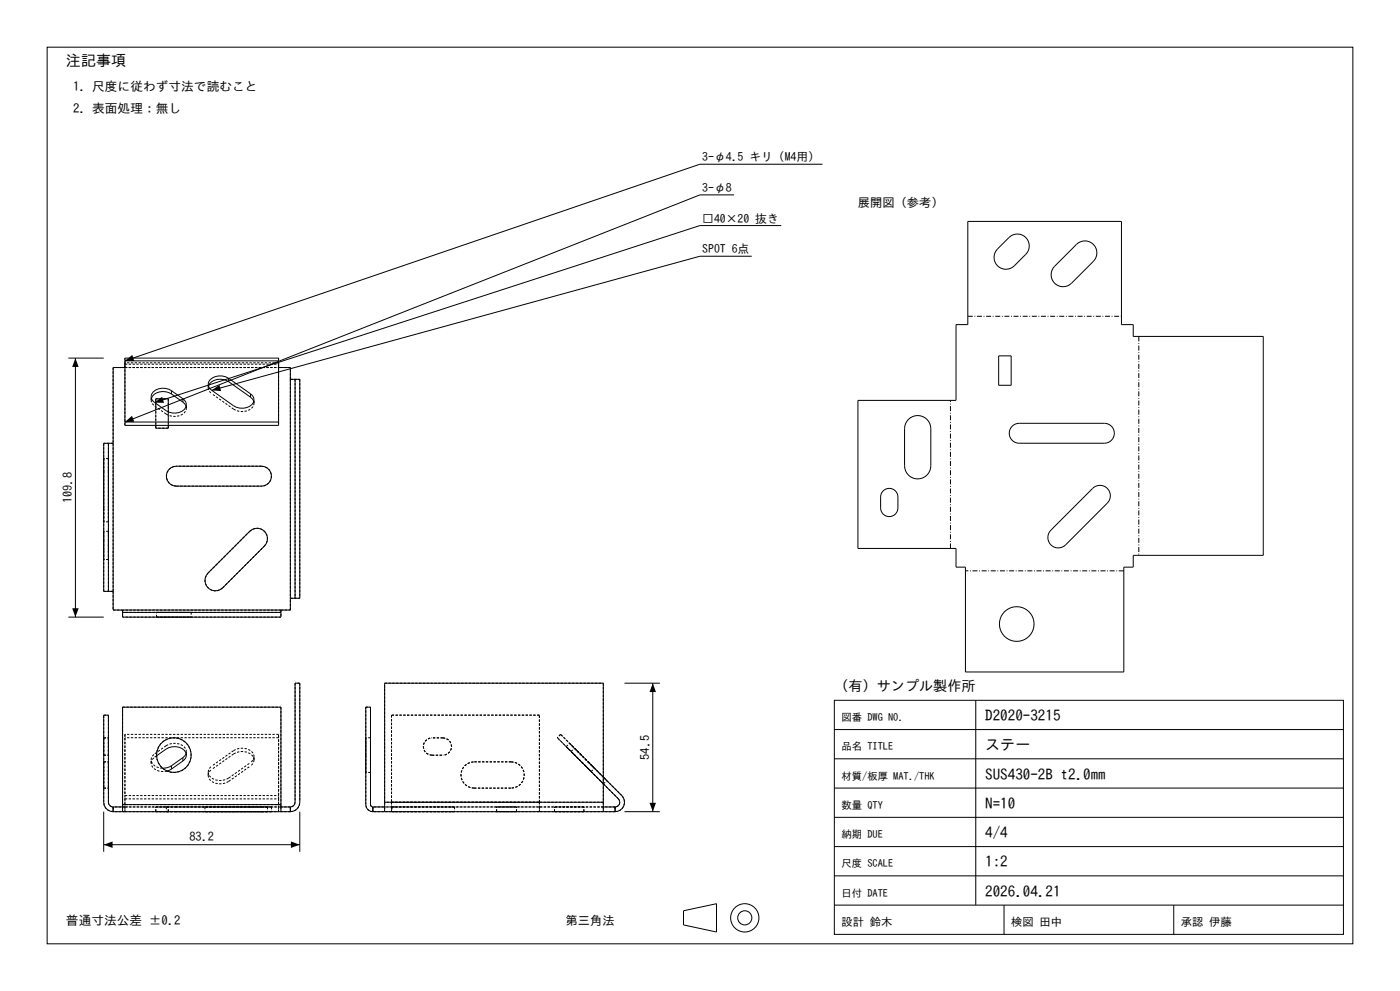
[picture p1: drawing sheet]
<svg xmlns="http://www.w3.org/2000/svg" width="420mm" height="297mm" viewBox="0 0 420 297" stroke-linecap="round" stroke-linejoin="round" font-family="sans-serif">
<g fill="none" stroke="#000" stroke-width=".3">
<path d="M14.1 14.1h391.8v268.8h-391.8zM220.2 58.4h-10.2l-172.5 68.1h46.1M246.7 49.2h-36.7l-172.5 58.9M225.5 76.8h-15.5l-146.5 40.2M234.4 67.6h-24.4l-163.6 53M290.3 66.4h46.1v30.9h3.6v3.5h39v65.6h-39v3.6h-2.9v31.4h-47.5v-31.4h-2.8v-5.6h-29.4v-44.4h29.4v-22.7h3.5zM302.7 71.2a3.6 3.6 0 0 1 5 0 3.6 3.6 0 0 1 0 5l-3.4 3.5a3.6 3.6 0 0 1-5 0 3.6 3.6 0 0 1 0-5.1zM322.9 73.2a3.6 3.6 0 0 1 5.1 0 3.6 3.6 0 0 1 0 5.1l-6.5 6.6a3.6 3.6 0 0 1-5.1 0 3.6 3.6 0 0 1 0-5.1zM20.5 107.3h10.6M22.6 107.3v77.7M37.5 108.1v-.8h46.1v.8M37.5 110.1h-3.6v72.7h53.2v-72.7h-3.5"/>
<path d="M37.5 108.1h46.1M37.5 108.1v19.4h46.1v-19.4M51.4 117.1a4 4 0 0 0-6 1.4 2.07 2.07 0 0 0 1 2.1M51.4 118.1a4.1 4.1 0 0 0-6 1.3M51.4 117.1v1M51.4 117.1l3.5 2.4M51.4 118.1l3.5 2.4M54.9 119.5a2.08 2.08 0 0 1 1 2 2.08 2.08 0 0 1-1.3 1.7 4.7 4.7 0 0 1-4.8-.1l-3.4-2.5M54.9 119.5v1M63.5 117l6.6 4.6a4.1 4.1 0 0 0 6.1-1.4 2.08 2.08 0 0 0-1.1-2.2M68.6 113.4a4.1 4.1 0 0 0-6.1 1.4 2.08 2.08 0 0 0 1 2.2M68.6 114.4a4.2 4.2 0 0 0-6.1 1.3"/>
<path d="M68.6 113.4l6.5 4.6M68.6 114.4l6.5 4.6M68.6 113.4v1M75.1 119l1 1.3M75.1 118v1M87.1 113.7h1.4M88.5 113.7h1.4v65.6h-1.4M88.5 113.7v65.6M299.6 106.7h3.8v8.8h-3.8zM32.5 132.9h1.4M32.5 132.9h-1.4v44.3h1.4M32.5 132.9v44.3"/>
<path d="M46.7 120.9v-1.4h3.8v3.9M46.7 127.5v.8h3.8v-.8M54.9 120.5l.9 1.3M272.5 125.7a3.9 3.9 0 0 1 4.3-.9 3.9 3.9 0 0 1 2.4 3.7v11.1a3.9 3.9 0 0 1-3.9 3.9 3.9 3.9 0 0 1-3.9-3.9v-11.1a3.9 3.9 0 0 1 1.1-2.8zM303.6 127.7a2.99 2.99 0 0 1 2.2-.8h25.5a2.99 2.99 0 0 1 3 2.9 2.99 2.99 0 0 1-3 3h-25.5a2.99 2.99 0 0 1-2.8-1.8 2.99 2.99 0 0 1 .6-3.3zM50.6 140.8l.7-.6 1.6-.5h25.5a2.99 2.99 0 0 1 3 3 2.99 2.99 0 0 1-3 3h-25.5a2.99 2.99 0 0 1-2.7-1.7 2.99 2.99 0 0 1 .4-3.2zM74.9 159.2a3.1 3.1 0 0 1 4.4 0 3.1 3.1 0 0 1 0 4.4l-12.5 12.6a3.1 3.1 0 0 1-4.4 0 3.1 3.1 0 0 1 0-4.4zM264.9 147.1a2.59 2.59 0 0 1 2.9-.5 2.59 2.59 0 0 1 1.6 2.4v3.2a2.59 2.59 0 0 1-2.6 2.6 2.59 2.59 0 0 1-2.6-2.6v-3.8zM327.8 146.4a3.1 3.1 0 0 1 4.4 0 3.1 3.1 0 0 1 0 4.4l-12.5 12.5a3.1 3.1 0 0 1-4.4 0 3.1 3.1 0 0 1 0-4.4zM32.5 177.2h1.4M87.1 179.3h1.4M20.5 185h10.6"/>
<path d="M36.8 182.8v.7M36.8 183.5v1.5h47.5v-1.5M36.8 183.5h47.5M84.3 182.8v.7M187.3 204.8h10.6M195.8 204.8v38.5M250.3 209.9h152.7v70.1h-152.7zM250.3 218.6h152.7M292.7 209.9v61.4M47 226.5a7.3 7.3 0 0 1 5.7-2.7 2.78 2.78 0 0 1 3.1 3l-.9 1.3M51.4 229.5l-1.2 .6-1.4 .1M51.4 230.5l-1.3 .6"/>
<path d="M51.4 229.5v1M54.9 227.1l-3.5 2.4M54.9 228.1l-3.5 2.4M54.9 227.1v1M55.8 225.8l-.9 1.3M181 232.9l5.5 5.5a2.83 2.83 0 0 1 .6 3.1 2.83 2.83 0 0 1-2.6 1.8M181 234.9l4.5 4.5a1.41 1.41 0 0 1 .3 1.6 1.41 1.41 0 0 1-1.3 .8M250.3 236.2h152.7M250.3 227.4h152.7M31.1 243.3v12M31.1 253.2h58.8M33.9 241.8a1.41 1.41 0 0 1-1.4-1.4v-26.1h-1.4v26.1a2.83 2.83 0 0 0 2.8 2.9"/>
<path d="M33.9 243.3h53.2M33.9 241.8h2.9M33.9 241.8v1.5M36.8 241.1v2.2M36.8 241.1h47.5M36.8 241.1v-29.2h47.5v29.2M84.3 241.1v2.2M84.3 241.8h2.8M87.1 241.8a1.41 1.41 0 0 0 1.4-1.4v-35.6h1.4v35.6a2.83 2.83 0 0 1-2.8 2.9M87.1 241.8v1.5M89.9 243.3v12M111.9 241.8l-.7-.3-.1-.4v-29.2h-1.4v29.2a2.12 2.12 0 0 0 2.2 2.2"/>
<path d="M111.9 243.3h72.6M111.9 241.8h3.5M111.9 241.8v1.5M115.4 240.4v2.9M115.4 240.4v-35.6h65.6v35.6M115.4 240.4h65.6M181 240.4v2.9M181 241.8h3.5M184.5 241.8v1.5M187.3 243.3h10.6M250.3 253.7h152.7M250.3 245h152.7"/>
<path d="M205.1 273l9.8-2.2v8.5l-9.8-2.1zM250.3 271.3h152.7M250.3 262.5h152.7M301.2 271.3v8.7M352.1 271.3v8.7"/>
<circle cx="305" cy="187" r="5.2"/>
<circle cx="52.2" cy="226.3" r="5.2"/>
<circle cx="223.4" cy="275.1" r="4.2"/>
<circle cx="223.4" cy="275.1" r="2.12"/>
</g>
<g fill="none" stroke="#000" stroke-width=".3" stroke-dasharray=".7 .4" stroke-linecap="butt">
<path d="M33.9 110.1v22.8M37.5 110.1h46.1M37.5 110.1h-3.6M37.5 110.1v-2.8M37.5 109.1h46.1M37.5 109.1v-.4M37.5 108.7v1.4M45.3 119.9a2.22 2.22 0 0 0 1.1 1.7M45.3 119.9v-1M45.4 119.4l-.1 .5M46.7 119.5h3.8M50.5 119.5v8.8"/>
<path d="M62.5 116.2a2.24 2.24 0 0 0 1 1.8M62.5 116.2v-1M62.5 115.7v.5M83.6 110.1v-2.8M83.6 109.1v-.4M83.6 108.7v1.4M83.6 109.1v18.4M83.6 108.7h-46.1M87.1 113.7v65.6M87.1 113.7v-3.6M87.1 110.1h-3.5M87.1 113.7h2.8"/>
<path d="M88.5 113.7v65.6M89.9 113.7v65.6M31.1 137.4v3.9M32.5 137.4v3.9M32.5 137.4h-1.4M33.9 132.9h-2.8M37.5 127.5v-18.4M46.7 128.3v-8.8M46.7 127.5v-6.6M49.8 124.1l-3.4-2.5M49.8 124.1a4 4 0 0 0 6.1-1.4v-.4M50.5 128.3h-3.8"/>
<path d="M50.5 123.4v4.1M55.9 122.3l-.1-.5M55.9 122.3v-1M70.1 122.6l-6.6-4.6M70.1 122.6a4.1 4.1 0 0 0 6.1-1.4v-.4M76.2 120.8l-.1-.5M76.2 120.8v-1M78.4 139.7h-25.5M78.4 139.7a2.99 2.99 0 0 1 3 3 2.99 2.99 0 0 1-3 3M31.1 141.3v11.2M31.1 152.5v3.9M31.1 156.4v-3.9"/>
<path d="M31.1 152.5v-11.2M31.1 141.3v-3.9M31.1 159.2v2.6M32.5 141.3v11.2M32.5 152.5v3.9M32.5 156.4v-3.9M32.5 152.5v-11.2M32.5 141.3v-3.9M32.5 159.2v2.6M32.5 156.4h-1.4M32.5 159.2h-1.4M52.9 145.7a2.99 2.99 0 0 1-3-3 2.99 2.99 0 0 1 3-3"/>
<path d="M52.9 145.7h25.5M74.9 159.2l-12.5 12.6M74.9 159.2a3.1 3.1 0 0 1 4.4 0 3.1 3.1 0 0 1 0 4.4M31.1 177.2v-44.3M31.1 161.8v3.3M31.1 161.8v-2.6M31.1 165.1v2.6M31.1 167.7v-2.6M31.1 165.1v-3.3M32.5 177.2v-44.3M32.5 161.8v3.3M32.5 161.8v-2.6"/>
<path d="M32.5 165.1v2.6M32.5 167.7v-2.6M32.5 165.1v-3.3M32.5 167.7h-1.4M33.9 177.2v-44.3M33.9 177.2v5.6M33.9 177.2h-2.8M66.8 176.2a3.1 3.1 0 0 1-4.4 0 3.1 3.1 0 0 1 0-4.4M66.8 176.2l12.5-12.6M87.1 179.3h2.8M33.9 182.8h2.9M36.8 182.8v2.2"/>
<path d="M47 185h10.4M47 183.5h10.4M47 185v-1.5M57.4 185h-10.4M57.4 183.5h-10.4M57.4 183.5v1.5M84.3 182.8h-47.5M84.3 182.8h2.8M84.3 185h-47.5M84.3 182.8v2.2M84.3 183.5h-47.5M87.1 182.8v-3.5"/>
<path d="M31.1 214.3h1.4M36.8 211.9h47.5M84.3 211.9v29.2M88.5 204.8v35.6M89.9 204.8v35.6M89.9 204.8h-1.4M109.7 211.9h1.4M115.4 204.8h65.6M117.5 214.3v26.1M161.8 214.3h-44.3M181 204.8v35.6M31.1 236.2v-7.9"/>
<path d="M31.1 228.3v7.9M31.1 221.1v5.2M31.1 226.3v-5.2M31.1 228.3h1.4M31.1 236.2h1.4M31.1 221.1h1.4M31.1 226.3h1.4M32.5 236.2v-7.9M32.5 228.3v7.9M32.5 221.1v5.2M32.5 226.3v-5.2M37.5 238.4h46.1"/>
<path d="M37.5 239.4h46.1M37.5 239.4v2.4M37.5 220.1v18.3M37.5 220.1v1M37.5 221.1v18.3M45.3 227.7a2.22 2.22 0 0 1 1.1-1.8M45.3 228.7a2.22 2.22 0 0 1 1.1-1.8M45.3 228.7v-1M47 226.3a5.2 5.2 0 0 0 7.4 4.7 5.2 5.2 0 0 0 1-8.7 5.2 5.2 0 0 0-8.3 2.8l-.1 1.2M47 226.5l-.6 .4M48.8 230.2a3.1 3.1 0 0 1-3.5-2.5M49.8 223.5l-3.4 2.4"/>
<path d="M49.8 223.5a4 4 0 0 1 6.1 1.4v.4M50.1 231.1a3.6 3.6 0 0 1-4.8-2.4M55.9 225.3l-.1 .5M55.9 226.3v-1M62.5 231.4a2.24 2.24 0 0 1 1-1.8M62.5 232.4a2.24 2.24 0 0 1 1-1.8M62.5 232.4v-1M68.6 233.2a4.1 4.1 0 0 1-6.1-1.4v-.4M68.6 233.2l6.5-4.6M68.6 234.2a4.1 4.1 0 0 1-6.1-1.4v-.4M68.6 234.2l6.5-4.6M70.1 225l-6.6 4.6"/>
<path d="M70.1 225a4.1 4.1 0 0 1 6.1 1.4v.4M70.1 226l-6.6 4.6M70.1 226a4.1 4.1 0 0 1 6.1 1.4v.4M76.2 226.8a2.24 2.24 0 0 1-1.1 1.8M76.2 227.8a2.24 2.24 0 0 1-1.1 1.8M76.2 227.8v-1M83.6 239.4v2.4M83.6 238.4v-18.3M83.6 220.1v1M83.6 239.4v-18.3M83.6 220.1h-46.1M83.6 221.1h-46.1"/>
<path d="M109.7 226.3v5.2M109.7 231.5v-10.4M109.7 221.1v5.2M111.1 226.3v5.2M111.1 231.5v-10.4M111.1 221.1v5.2M111.1 221.1h-1.4M111.1 231.5h-1.4M129.6 226.3a2.6 2.6 0 0 1-2.6-2.6 2.6 2.6 0 0 1 2.6-2.6M129.6 226.3h3.3M132.9 221.1h-3.3M132.9 221.1a2.6 2.6 0 0 1 2.6 2.6 2.6 2.6 0 0 1-2.6 2.6"/>
<path d="M142.2 236.2a3.9 3.9 0 0 1-3.9-3.9 3.9 3.9 0 0 1 3.9-4M142.2 236.2h11.1M153.3 228.3h-11.1M153.3 228.3a3.9 3.9 0 0 1 4 4 3.9 3.9 0 0 1-4 3.9M167.2 221.1l18.3 18.3M168.2 220.1l-1 1M168.2 220.1l18.3 18.3M169.9 223.8l4.3 4.3M169.9 223.8l1-1M170.6 224.5l2.4 2.4M170.6 224.5l-.7-.7M170.9 222.8l4.3 4.3"/>
<path d="M171.3 225.2l4.4 4.4M171.3 225.2l1-1M171.6 223.5l2.4 2.4M171.6 223.5l-.7-.7M172.1 226l4.6 4.6M172.1 226l-.8-.8M172.3 224.2l4.4 4.4M173.1 225l4.6 4.6M173.1 225l-.8-.8M176.6 230.5l.7 .7M176.6 230.5l-2.4-2.4M177.3 231.2l-4.3-4.3"/>
<path d="M177.3 231.2l1-1M177.6 229.5l.7 .7M177.6 229.5l-2.4-2.4M178.3 230.2l-4.3-4.3M180.3 234.2l.7 .7M180.3 234.2l-4.6-4.6M181 232.9l-12.8-12.8M181 234.9l-13.8-13.8M181 234.9l-4.3-4.3M181 234.9l1-1M181.3 233.2l.7 .7M181.3 233.2l-4.6-4.6"/>
<path d="M182 233.9l-4.3-4.3M185.5 239.4a1.41 1.41 0 0 1 .3 1.6 1.41 1.41 0 0 1-1.3 .8M31.1 240.4v-26.1M32.5 240.4a1.41 1.41 0 0 0 1.4 1.4M32.5 240.4v-26.1M33.9 243.3v-1.5M33.9 241.8v1.5M33.9 243.3a2.83 2.83 0 0 1-2.8-2.9M36.8 241.8v1.5M36.8 241.1v.7M36.8 241.1v-29.2M37.5 243.3h46.1"/>
<path d="M37.5 243.3h-3.6M37.5 241.8h46.1M37.5 241.8h-3.6M37.5 243.3v-4.9M37.5 241.8v1.5M46.7 243.3h3.8M46.7 241.8h3.8M46.7 243.3v-1.5M49.9 243.3h3M49.9 241.8h3M49.9 241.8v1.5M50.5 243.3h-3.8"/>
<path d="M50.5 241.8h-3.8M50.5 243.3v-1.5M52.9 243.3h-3M52.9 243.3h25.5M52.9 241.8h-3M52.9 241.8h25.5M61.5 243.3h.9M61.5 241.8h.9M61.5 241.8v1.5M66.8 243.3h-5.3M66.8 243.3h12.5M66.8 241.8h-5.3"/>
<path d="M66.8 241.8h12.5M74.9 243.3h-12.5M74.9 243.3h5.3M74.9 241.8h-12.5M74.9 241.8h5.3M78.4 243.3h-25.5M78.4 243.3h3M78.4 241.8h-25.5M78.4 241.8h3M80.2 243.3h-.9M80.2 241.8h-.9M80.2 241.8v1.5"/>
<path d="M81.4 243.3h-3M81.4 241.8h-3M81.4 241.8v1.5M83.6 241.8v1.5M83.6 243.3v-4.9M84.3 241.8h-47.5M84.3 241.8v1.5M84.3 241.1h-47.5M84.3 241.1v.7M87.1 241.8v1.5M87.1 243.3h-3.5M87.1 241.8h-3.5"/>
<path d="M87.1 243.3a2.83 2.83 0 0 0 2.8-2.9M87.1 243.3v-1.5M88.5 240.4a1.41 1.41 0 0 1-1.4 1.4M109.7 241.1v-29.2M111.1 241.1l.1 .4 .7 .3M111.1 241.1v-29.2M111.9 241.8v1.5M111.9 243.3v-1.5M111.9 243.3a2.12 2.12 0 0 1-2.2-2.2M115.4 241.8v1.5M115.4 240.4v-35.6M115.4 240.4v1.4"/>
<path d="M117.5 243.3h44.3M117.5 243.3h-5.6M117.5 241.8h44.3M117.5 241.8h-5.6M117.5 240.4h44.3M117.5 243.3v-2.9M117.5 241.8v1.5M117.5 240.4v1.4M117.6 243.3h5.3M117.6 241.8h5.3M117.6 241.8v1.5M118.5 243.3h-.9"/>
<path d="M118.5 243.3h12.5M118.5 241.8h-.9M118.5 241.8h12.5M135.5 243.3h-12.6M135.5 243.3h.9M135.5 241.8h-12.6M135.5 241.8h.9M136.4 243.3h-5.4M136.4 241.8h-5.4M136.4 241.8v1.5M149 243.3h6M149 241.8h6"/>
<path d="M149 243.3v-1.5M155 243.3h-6M155 241.8h-6M155 243.3v-1.5M161.8 241.8v1.5M161.8 243.3v-2.9M161.8 240.4v1.4M161.8 240.4v-26.1M166.3 243.3h8.9M166.3 241.8h8.9M166.3 243.3v-1.5M175.2 243.3h-8.9"/>
<path d="M175.2 241.8h-8.9M175.2 243.3v-1.5M181 241.8h-65.6M181 241.8v1.5M181 240.4h-65.6M181 240.4v1.4M184.5 243.3h-22.7M184.5 241.8h-22.7M184.5 241.8v1.5M184.5 243.3a2.83 2.83 0 0 0 2.6-1.8 2.83 2.83 0 0 0-.6-3.1M184.5 243.3v-1.5"/>
</g>
<path d="M22.6 107.3l1 2.7h-1.9zM37.5 108.1l2.2-1.7 .6 1.8zM63.5 117l2.3-1.7 .5 1.9zM37.5 126.5l2.1-1.9 .7 1.8zM46.4 120.6l2.2-1.7 .6 1.8zM21.7 182.3h1.9l-1 2.7zM195.8 204.8l1 2.6h-1.9zM31.1 253.2l2.7-1v1.9zM87.3 252.2l2.6 1-2.6 .9zM194.9 240.6h1.9l-1 2.7z" fill="#000"/>
<path d="M290.3 94.8h46.1M341.6 100.8v65.6M285.1 164.4v-44.4M337.1 171.1h-47.5" fill="none" stroke="#000" stroke-width=".3" stroke-dasharray="1.5 .5 .2 .5" stroke-linecap="butt"/>
<g font-size="4.5">
<text x="19.8" y="19.8">注記事項</text>
<text x="295.6" y="216.1">D2020-3215</text>
<text x="295.6" y="224.9">ステー</text>
<text x="295.6" y="233.6">SUS430-2B t2.0mm</text>
<text x="295.6" y="242.4">N=10</text>
<text x="295.6" y="251.2">4/4</text>
<text x="295.6" y="259.9">1:2</text>
<text x="295.6" y="268.7">2026.04.21</text>
</g>
<text font-size="4.2" x="250.3" y="207.1">（有）サンプル製作所</text>
<g font-size="3.8">
<text x="21.9" y="27.2">1. 尺度に従わず寸法で読むこと</text>
<text x="21.9" y="33.9">2. 表面処理：無し</text>
<text x="19.8" y="277.2">普通寸法公差 ±0.2</text>
</g>
<g font-size="3.7">
<text x="257.4" y="62.1">展開図（参考）</text>
<text x="21.6" y="150.7" transform="rotate(-90 21.6 150.7)">109.8</text>
<text x="194.8" y="227.7" transform="rotate(-90 194.8 227.7)">54.5</text>
<text x="56.8" y="252.2">83.2</text>
<text x="169.7" y="277.2">第三角法</text>
</g>
<g font-size="3.5">
<text x="210.7" y="48.4">3-φ4.5 キリ（M4用）</text>
<text x="210.7" y="57.6">3-φ8</text>
<text x="210.7" y="66.8">□40×20 抜き</text>
<text x="210.7" y="75.9">SPOT 6点</text>
</g>
<g font-size="3.4">
<text x="252.4" y="277.5">設計 鈴木</text>
<text x="303.3" y="277.5">検図 田中</text>
<text x="354.2" y="277.5">承認 伊藤</text>
</g>
<g font-size="3.1">
<text x="252.4" y="216.1">図番 DWG NO.</text>
<text x="252.4" y="224.9">品名 TITLE</text>
<text x="252.4" y="233.6">材質/板厚 MAT./THK</text>
<text x="252.4" y="242.4">数量 QTY</text>
<text x="252.4" y="251.2">納期 DUE</text>
<text x="252.4" y="259.9">尺度 SCALE</text>
<text x="252.4" y="268.7">日付 DATE</text>
</g>
</svg>
